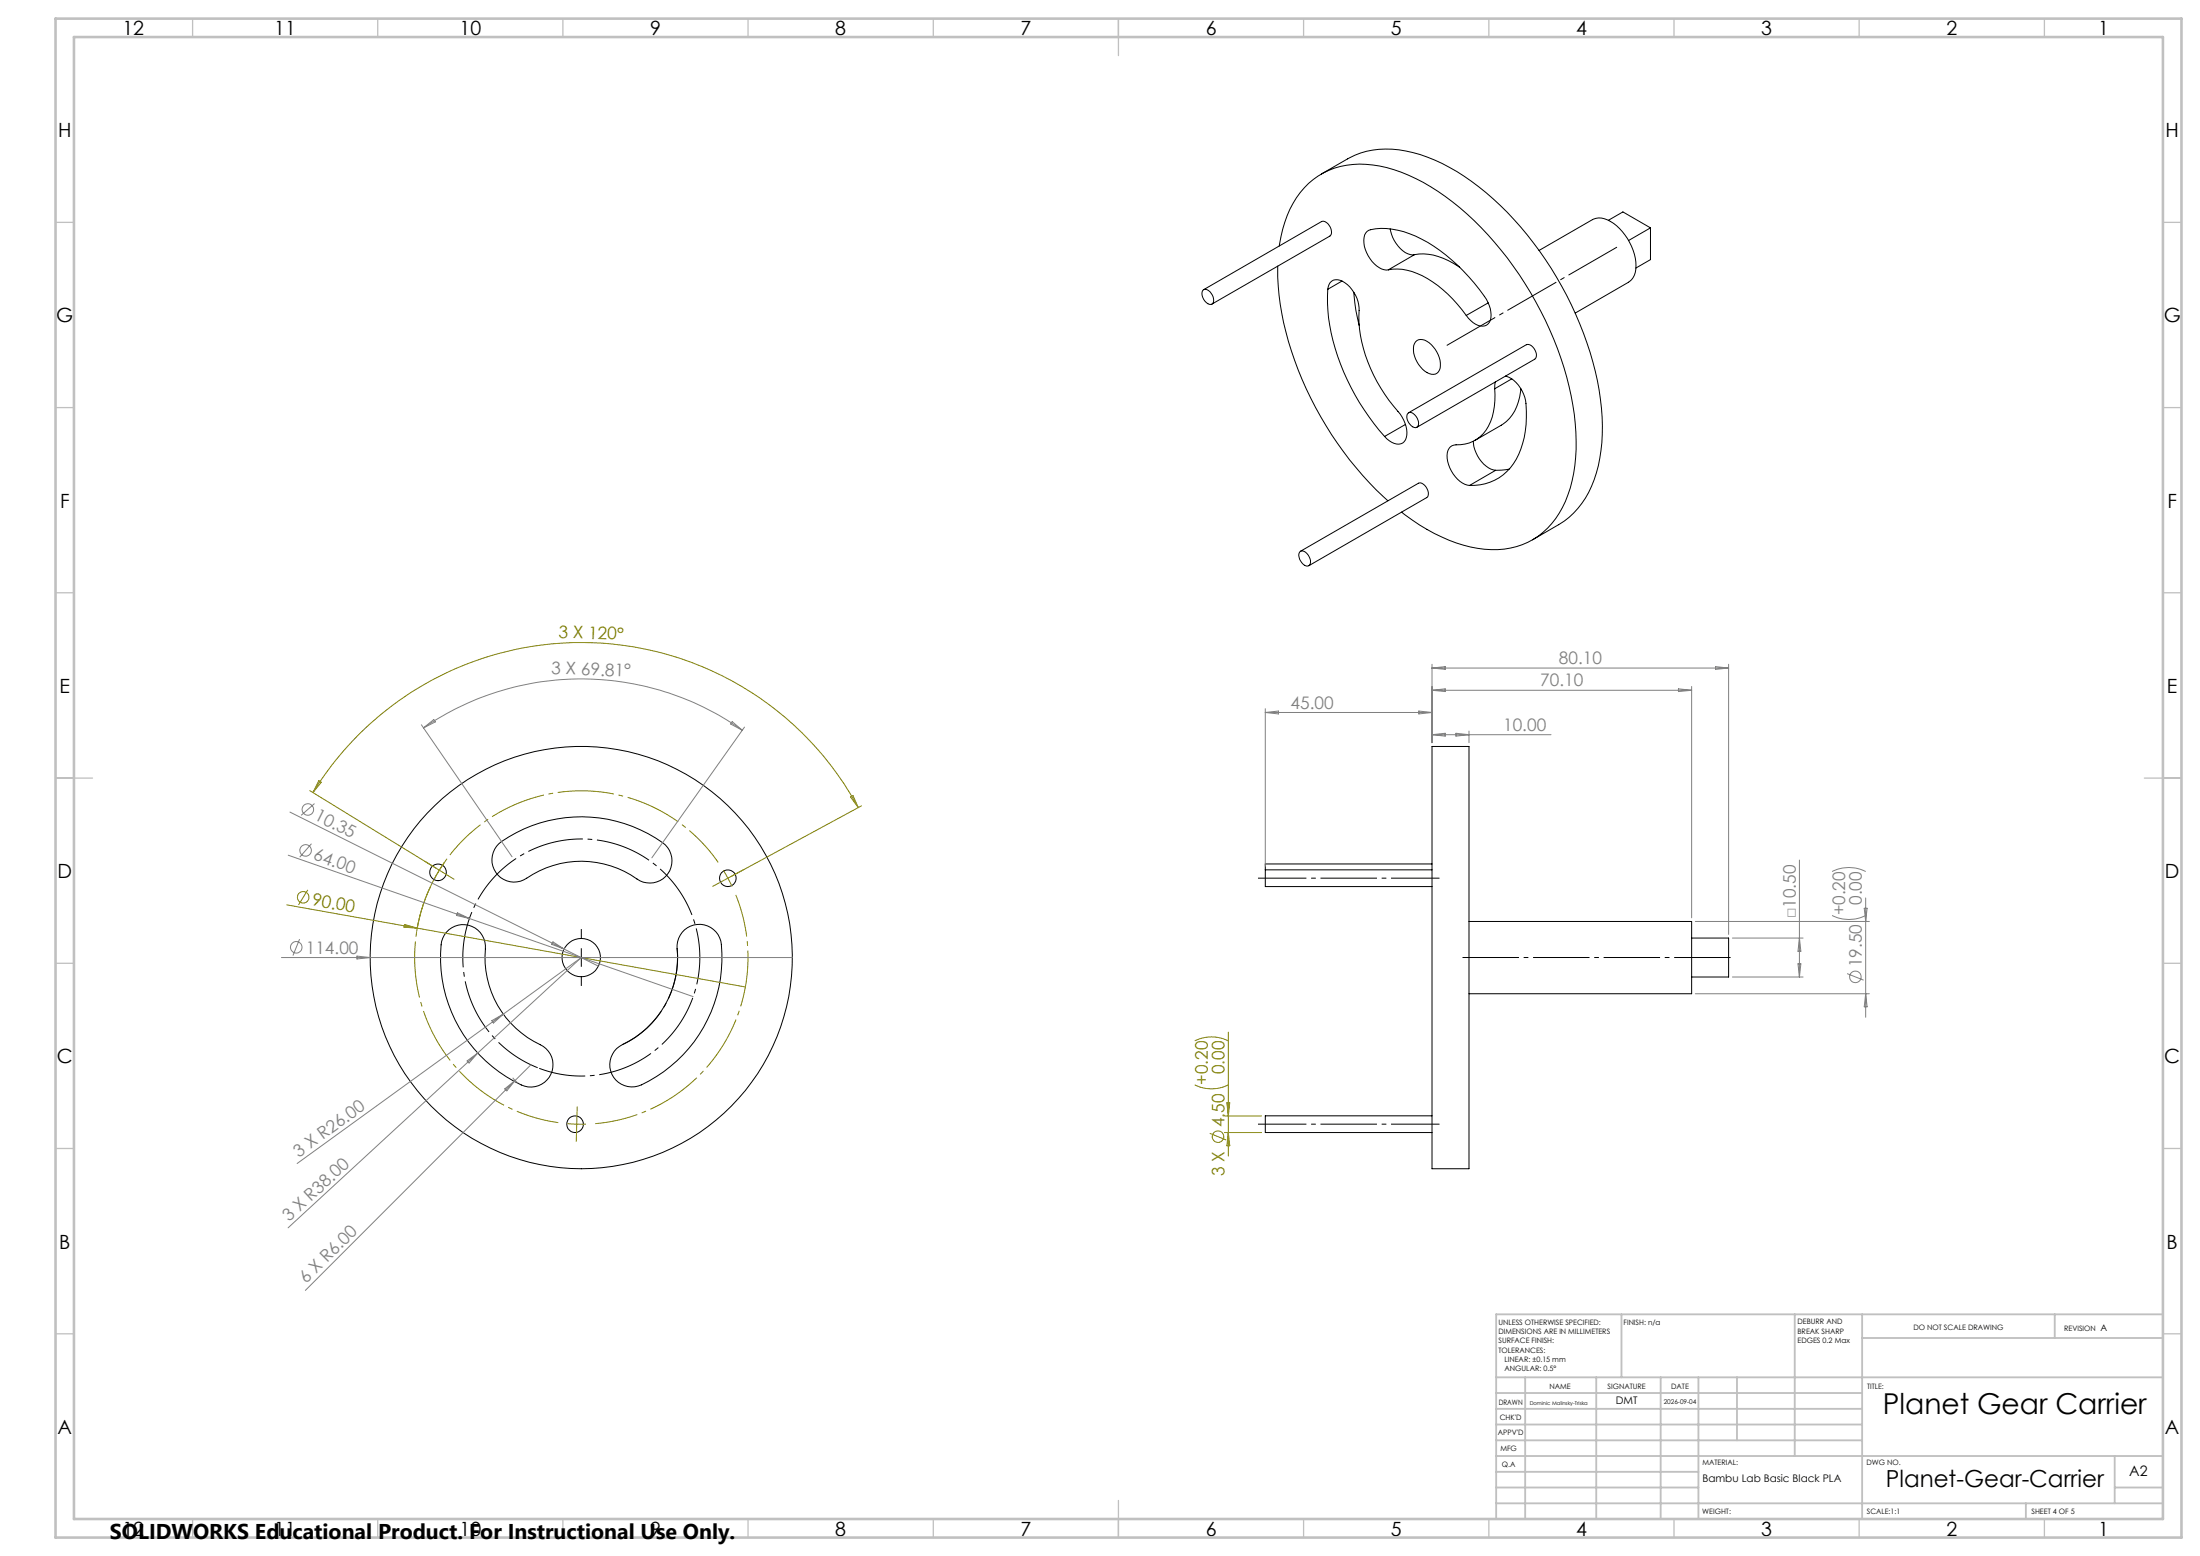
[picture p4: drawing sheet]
<svg xmlns="http://www.w3.org/2000/svg" width="594mm" height="420mm" viewBox="0 0 594 420" stroke-linecap="round" stroke-linejoin="round" font-family="sans-serif">
<g fill="none" stroke="#000" stroke-width=".27">
<path d="M356.8 47l7.1-4.1a22.9 22.9 0 0 1 17.6-1.7 54.6 54.6 0 0 1 23.6 14.3 93 93 0 0 1 27 52.3 43.4 43.4 0 0 1-3.2 25.1 21.3 21.3 0 0 1-8.1 8.7l-7 4.1M434.3 59.5l3.9-2.3 7.4 4.3M324.9 78.3a2.23 2.23 0 0 1 2.7 1.9 1.22 1.22 0 0 1 .1 1.3 1.22 1.22 0 0 1-1.2 .6 2.89 2.89 0 0 1-1.6-3.8zM325 78.2l31.8-18.4a2.44 2.44 0 0 1 2.7 2.5 1.32 1.32 0 0 1-.4 1.4l-31.9 18.4M345 71.8a80.6 80.6 0 0 0 11.6 40.7 89.9 89.9 0 0 0 18.1 22.7M345.4 66.4a26.9 26.9 0 0 1 9.2-17.9 22.5 22.5 0 0 1 19.8-3.3 56.7 56.7 0 0 1 25.5 16.2 93.7 93.7 0 0 1 25.2 50.4 46 46 0 0 1-2.4 23.5 20.7 20.7 0 0 1-23.7 12.7 46.4 46.4 0 0 1-20.6-9.8M358.5 78.1a2.51 2.51 0 0 1 1.3-2.3 2.51 2.51 0 0 1 2.6 .1 9.3 9.3 0 0 1 4.5 9.5 41.1 41.1 0 0 0 11.1 26.3 7.7 7.7 0 0 1 1.5 7 2.76 2.76 0 0 1-4.4 .3l-1.3-1.2M358.5 78.1a53.3 53.3 0 0 0 8.5 30.5l3.9 5.7 2.9 3.5M362.3 75.9l-3.8 2.2M365.5 78.9l.6 4.8 .9 4.1M374.9 72.8a6 6 0 0 1-5.5-3.8 6.5 6.5 0 0 1-.7-6.1 2.97 2.97 0 0 1 2.7-1.1 24 24 0 0 1 15.7 4.6 50.8 50.8 0 0 1 14.6 15.2 5.5 5.5 0 0 1 .1 5.8 3.4 3.4 0 0 1-4.7-.9l-1.2-1.4M374.9 72.8a15.7 15.7 0 0 1 11.9 3.3l4.1 3.3 2.6 2.7 2.4 3"/>
<path d="M375.4 61.8a8.9 8.9 0 0 0 5.3 6.9h1.2M381.9 68.7a16.7 16.7 0 0 1 12.2 3.5M381.9 68.7l-7 4.1M415.5 67.6l14.5-8.3a5.2 5.2 0 0 1 5.7 1 14.5 14.5 0 0 1 5.8 13.2 4.2 4.2 0 0 1-1.8 2.7l-14.4 8.3M445.6 61.5l-5.9 3.4M445.6 61.5v8.6l-3.9 2.2M382.2 92.3a2.55 2.55 0 0 1 3.7 .2 7.3 7.3 0 0 1 2.7 7.5 2.11 2.11 0 0 1-3.3 .6 7.2 7.2 0 0 1-3.4-7.9zM401.8 81.8l-5.9 3.3M379.5 114.6l-5.7 3.2M380.2 111.5a1.63 1.63 0 0 1 2.2 .9l.5 1a1.21 1.21 0 0 1 .1 1.4 1.21 1.21 0 0 1-1.2 .6 3.1 3.1 0 0 1-1.8-3.6zM380.3 111.4l31.8-18.4a2.7 2.7 0 0 1 2.7 3.4l-.4 .6-31.8 18.3M397.8 119.1a8.7 8.7 0 0 0 5.4 7.7l.6 .1"/>
<path d="M403.6 104.9a16.9 16.9 0 0 1-3.1 12.1 9.8 9.8 0 0 1-7.9 3.1 2.85 2.85 0 0 0-1.9 3.6 8.9 8.9 0 0 0 5.4 7.2l.7 .1M403.8 103.1l-.2 1.8M406.5 101.5a8.9 8.9 0 0 1 5.6 9.4 23.2 23.2 0 0 1-4.3 15.4 13.5 13.5 0 0 1-11 4.7M408.2 102.3l-4.6 2.6M410.6 104.9a11.9 11.9 0 0 1-5.3 9.9l-7 4.1M403.8 126.9l-7 4.1M407.5 126.6l-3.7 .3M351 148.9a2.21 2.21 0 0 1 2.7 1.9l.1 .5a1.12 1.12 0 0 1-.5 1.4 1.12 1.12 0 0 1-1.4-.4 2.74 2.74 0 0 1-.9-3.4zM351.2 148.8l31.8-18.4a2.33 2.33 0 0 1 2.5 2l.2 .5a1.31 1.31 0 0 1-.5 1.4l-31.8 18.4M386.6 201.5h10v114h-10zM134.7 227.7a37.7 37.7 0 0 1 44.9 .4 6 6 0 0 1 .5 8.1 6 6 0 0 1-8.1 1.1 26.2 26.2 0 0 0-30.6 .2 6 6 0 0 1-7.5-2 6 6 0 0 1 .8-7.8zM341.6 234.8v4.5h45"/>
<path d="M341.6 234.8h45M386.6 233.2h-45v1.6M121.2 250.9a6 6 0 0 1 6.7-.6 6 6 0 0 1 3.2 5.8 26.1 26.1 0 0 0 15.6 26.4 6 6 0 0 1 1.8 7.9 6 6 0 0 1-7.7 2.5 37.9 37.9 0 0 1-21.6-38.8 6 6 0 0 1 2-3.2zM184.8 251a6 6 0 0 1 10 3.9 37.8 37.8 0 0 1-22.5 38.2 6 6 0 0 1-7.3-3.6 6 6 0 0 1 3.1-7.5 26.2 26.2 0 0 0 14.7-26.9 6.2 6.2 0 0 1 2-4.1zM396.6 248.7h60.1v19.5h-60.1M456.7 253.2h10v10.5h-10M386.6 301.2h-45v4.5h45"/>
<circle cx="118.3" cy="235.5" r="2.26"/>
<circle cx="196.5" cy="237.1" r="2.26"/>
<circle cx="156.9" cy="258.5" r="57"/>
<circle cx="156.9" cy="258.5" r="5.2"/>
<circle cx="155.3" cy="303.4" r="2.26"/>
</g>
<g fill="none" stroke="#808000" stroke-width=".27">
<path d="M83.6 213.4l34.2 21M84.5 213.9a85.1 85.1 0 0 1 147.2 4.1M86.1 210.7l.6 .5-2.2 2.7zM229.6 215.1l.7-.4 1.4 3.3zM232.6 217.5l-35.2 19.1M120.7 231.8a45.4 45.4 0 0 0-8.2 19.7M77.4 244.2l35.2 6.3M83.1 240.2l-2.5 4M109.2 249.5l3.4 1-3.5-.2zM112.6 250.5l88.6 15.9M331.6 278.6v33.4M322.6 292.8a9.9 9.9 0 0 0 9 0"/>
<path d="M322.6 280.9a10.2 10.2 0 0 1 9 0M331.3 297.7h.7l-.4 3.5zM326.6 305.9l4.5 1.8M330.6 305.7h10M330.6 301.2h10M331.6 305.7l.4 3.6h-.7z"/>
<circle cx="81.9" cy="242.2" r="1.56"/>
<circle cx="328.8" cy="306.8" r="1.55"/>
</g>
<g fill="none" stroke="#808080" stroke-width=".27">
<path d="M386.6 179.3v21.2M463.2 179.9l3.5 .4-3.5 .4zM466.7 179.3v72.9M113.8 195.6l24.5 35.7M114.3 196.5a75.1 75.1 0 0 1 86.1 .6M114.3 196.5l2.8-2.3 .4 .7zM197.7 194.8l2.7 2.3-3.1-1.7zM201 196.3l-25 35.2M341.6 192.3l3.6-.4v.8zM341.6 191.3v42.5M341.6 192.3h45M383.1 191.9l3.5 .4-3.5 .4z"/>
<path d="M386.6 198.3h32.2M386.6 198.3l3.6-.4v.8zM386.6 180.3l3.6-.4v.8zM386.6 186.3l3.6-.4v.8zM386.6 186.3h70.1M386.6 180.3h80.1M393.1 197.9l3.5 .4-3.5 .4zM396.6 197.3v3.2M453.2 185.9l3.5 .4-3.5 .4zM456.7 185.3v62.4M78.3 219.2l74 37M84.9 216.9l-3.6 3.2"/>
<path d="M77.8 230.8l109.3 38.2M84.1 227.7l-3.2 3.7M485.8 232.1v31.6M494.7 235.2a9.9 9.9 0 0 1 9 0M76 258.5h137.9M80.9 253.5l-1.8 4.4M96.4 258.1l3.5 .4-3.5 .4zM123.5 246.4l3.2 1.5-3.4-.8zM149.3 254.2l3 2-3.4-1.3zM152.3 256.2l9.3 4.6M457.7 248.7h47M467.7 253.2h19.1"/>
<path d="M485.8 253.2l.4 3.6h-.7zM494.7 247.1a9.9 9.9 0 0 0 9 0M503.3 245.2h.8l-.4 3.5zM503.7 242.4v32.2M132.8 275.5l3.1-1.8-2.7 2.4zM135.9 273.7l-55.7 40.4M135.9 273.7l21.1-15.2-79.2 72.9M457.7 268.2h47M467.7 263.7h19.1M485.5 260.2h.7l-.4 3.5zM498.7 262.8l4.5 1.8M503.7 268.2l.4 3.6h-.8z"/>
<path d="M126.1 286.4l2.9-2.2-2.4 2.7zM136.3 293.9l2.8-2.2-2.3 2.7zM138.4 290.9l1.5 1.5M139.1 291.7l-56.7 56.6M143.3 287.4l-4.2 4.3"/>
<circle cx="83.1" cy="218.5" r="1.56"/>
<circle cx="82.5" cy="229.6" r="1.57"/>
<circle cx="80" cy="255.7" r="1.55"/>
<circle cx="501" cy="263.7" r="1.56"/>
</g>
<path d="M168.1 282a26 26 0 0 0 14.7-26" fill="none" stroke="#000" stroke-width=".27" stroke-dasharray="15.2 1.3 1.3 1.3" stroke-dashoffset="1.3" stroke-linecap="butt"/>
<path d="M145.6 288.4a32 32 0 0 0 43.1-34.4 32 32 0 0 0-50.8-21.2 32 32 0 0 0 5.7 54.7l1.6 .7" fill="none" stroke="#000" stroke-width=".27" stroke-dasharray="15.2 1.3 1.3 1.3" stroke-dashoffset="2.6" stroke-linecap="butt"/>
<g fill="none" stroke="#808000" stroke-width=".27" stroke-dasharray="15.2 1.3 1.3 1.3" stroke-linecap="butt">
<path d="M116.5 233.6l-1.9-1.2M118.6 234.9l-1.2 2.2M118.6 234.9l1.4-2.1M118.6 234.9l-2.1-1.3M118.6 234.9l2.1 1.3M120.7 236.2l2 1.2M194.3 238.2l-1.9 1.1M196.5 237l-1.2-2.1M196.5 237l1.2 2.3M196.5 237l2.2-1.2M196.5 237l-2.2 1.2M198.7 235.8l2-1"/>
<path d="M155.6 305.9v2.3M155.7 303.4h2.5M155.7 303.4l-2.5-.1M155.7 303.4l-.1 2.5M155.7 303.4l.1-2.5M155.8 300.9v-2.2"/>
</g>
<path d="M116.2 239.3a45 45 0 0 0 34.5 63.7M193.9 232.8a45 45 0 0 0-72.4-2M160.7 303.3a45 45 0 0 0 38-61.7" fill="none" stroke="#808000" stroke-width=".27" stroke-dasharray="15.2 1.3 1.3 1.3" stroke-dashoffset="3.6" stroke-linecap="butt"/>
<path d="M394.7 258.5h72.8" fill="none" stroke="#000" stroke-width=".27" stroke-dasharray="15.2 1.3 1.3 1.3" stroke-dashoffset="-.2" stroke-linecap="butt"/>
<path d="M339.7 237h49M388.7 303.4h-49" fill="none" stroke="#000" stroke-width=".27" stroke-dasharray="15.2 1.3 1.3 1.3" stroke-dashoffset="2.2" stroke-linecap="butt"/>
<path d="M390.6 93.2l46-26.5" fill="none" stroke="#000" stroke-width=".27" stroke-dasharray="15.2 1.3 1.3 1.3" stroke-dashoffset=".1" stroke-linecap="butt"/>
<path d="M152 258.5h-2.7M157 258.5v-2.5M157 258.5h-2.5M157 258.5v2.5M157 258.5h2.5M157 253.5v-2.7M162 258.5h2.6M157 263.5v2.6" fill="none" stroke="#000" stroke-width=".27" stroke-dasharray="15.2 1.3 1.3 1.3" stroke-linecap="butt"/>
<g fill="none" stroke="#c0c0c0" stroke-width=".35">
<path d="M52 5v5M102 5v5M152 5v5M202 5v5M252 5v5M302 5v10M352 5v5M402 5v5M452 5v5M502 5v5M552 5v5M15 60h5"/>
<path d="M584 60h5M15 110h5M584 110h5M15 160h5M584 160h5M15 210h10M579 210h10M15 260h5M584 260h5M15 310h5M584 310h5M15 360h5"/>
<path d="M584 360h5M52 410v5M102 410v5M152 410v5M202 410v5M252 410v5M302 405v10M352 410v5M402 410v5M452 410v5M502 410v5M552 410v5"/>
</g>
<g fill="none" stroke="#c0c0c0" stroke-width=".5">
<path d="M437.8 354.8v17M484.6 354.8v38.2M502.8 354.8v55.2M554.8 354.8v6.4M584 354.8h-180v55.2M404 371.8h180M404 376h98.8M411.8 371.8v38.2M431 371.8v38.2M448.4 371.8v38.2M458.6 371.8v38.2M469 371.8v17"/>
<path d="M502.8 361.2h81.2M404 388.8h98.8M404 384.5h98.8M404 380.3h98.8M404 397.3h54.6M404 393h180M571 393v12.8M404 405.8h180M404 401.5h54.6M547 405.8v4.2M571 401.5h13"/>
</g>
<path d="M15 5h574v410h-574zM20 10h564v400h-564z" fill="none" stroke="#c0c0c0" stroke-width=".7"/>
<text font-size="7.8" x="508.4" y="381.6">Planet Gear Carrier</text>
<text font-size="6.3" x="509.2" y="401.4">Planet-Gear-Carrier</text>
<text font-size="5.8" x="29.7" y="415.3">SOLIDWORKS Educational Product. For Instructional Use Only.</text>
<g font-size="5.3">
<text x="33.1" y="9.5">12</text>
<text x="74.1" y="9.5">11</text>
<text x="124.1" y="9.5">10</text>
<text x="175.5" y="9.5">9</text>
<text x="225.5" y="9.5">8</text>
<text x="275.5" y="9.5">7</text>
<text x="325.5" y="9.5">6</text>
<text x="375.5" y="9.5">5</text>
<text x="425.5" y="9.5">4</text>
<text x="475.5" y="9.5">3</text>
<text x="525.5" y="9.5">2</text>
<text x="566.5" y="9.5">1</text>
<text x="15.7" y="37">H</text>
<text x="584.7" y="37">H</text>
<text x="15.2" y="87">G</text>
<text x="584.2" y="87">G</text>
<text x="16.2" y="137">F</text>
<text x="585.2" y="137">F</text>
<text x="16.1" y="187">E</text>
<text x="585.1" y="187">E</text>
<text x="15.5" y="237">D</text>
<text x="584.5" y="237">D</text>
<text x="15.4" y="287">C</text>
<text x="584.4" y="287">C</text>
<text x="16" y="337">B</text>
<text x="585" y="337">B</text>
<text x="15.5" y="387">A</text>
<text x="584.5" y="387">A</text>
<text x="33.1" y="414.5">12</text>
<text x="74.1" y="414.5">11</text>
<text x="124.1" y="414.5">10</text>
<text x="175.5" y="414.5">9</text>
<text x="225.5" y="414.5">8</text>
<text x="275.5" y="414.5">7</text>
<text x="325.5" y="414.5">6</text>
<text x="375.5" y="414.5">5</text>
<text x="425.5" y="414.5">4</text>
<text x="475.5" y="414.5">3</text>
<text x="525.5" y="414.5">2</text>
<text x="566.5" y="414.5">1</text>
</g>
<g font-size="4.7" fill="#808000">
<text x="150.8" y="172.2" transform="rotate(2 150.8 172.2)">3 X 120°</text>
<text x="84.1" y="244.3" transform="rotate(10 84.1 244.3)">90.00</text>
<text x="326.1" y="292.8" transform="rotate(-90 326.1 292.8)">+0.20</text>
<text x="330.6" y="290" transform="rotate(-90 330.6 290)">0.00</text>
<text x="330.6" y="304.2" transform="rotate(-90 330.6 304.2)">4.50</text>
<text x="330.6" y="317.5" transform="rotate(-90 330.6 317.5)">3 X</text>
</g>
<g font-size="4.7" fill="#808080">
<text x="420.9" y="179.3">80.10</text>
<text x="148.8" y="181.9" transform="rotate(2 148.8 181.9)">3 X 69.81°</text>
<text x="415.9" y="185.3">70.10</text>
<text x="348.5" y="191.3">45.00</text>
<text x="405.9" y="197.3">10.00</text>
<text x="84.7" y="221.2" transform="rotate(27 84.7 221.2)">10.35</text>
<text x="84.4" y="232" transform="rotate(19 84.4 232)">64.00</text>
<text x="502.7" y="244.3" transform="rotate(-90 502.7 244.3)">0.00</text>
<text x="484.9" y="247.9" transform="rotate(-90 484.9 247.9)">□10.50</text>
<text x="498.2" y="247.1" transform="rotate(-90 498.2 247.1)">+0.20</text>
<text x="82.6" y="257.4">114.00</text>
<text x="502.7" y="261.1" transform="rotate(-90 502.7 261.1)">19.50</text>
<text x="80.7" y="312.5" transform="rotate(-36 80.7 312.5)">3 X R26.00</text>
<text x="78.1" y="329.8" transform="rotate(-43 78.1 329.8)">3 X R38.00</text>
<text x="82.6" y="346.7" transform="rotate(-45 82.6 346.7)">6 X R6.00</text>
</g>
<text font-size="3.9" x="574.9" y="398.5">A2</text>
<g font-size="2.8">
<text x="436.3" y="379">DMT</text>
<text x="459.6" y="400.1">Bambu Lab Basic Black PLA</text>
</g>
<text font-size="2.5" x="567.1" y="359.2">A</text>
<g font-size="2">
<text x="404.6" y="357.6">UNLESS OTHERWISE SPECIFIED:</text>
<text x="438.4" y="357.6">FINISH: n/a</text>
<text x="485.3" y="357.5">DEBURR AND</text>
<text x="485.3" y="360">BREAK SHARP</text>
<text x="516.6" y="359">DO NOT SCALE DRAWING</text>
<text x="557.3" y="359.2">REVISION</text>
<text x="404.6" y="360.1">DIMENSIONS ARE IN MILLIMETERS</text>
<text x="404.6" y="362.6">SURFACE FINISH:</text>
<text x="404.6" y="365.1">TOLERANCES:</text>
<text x="485.3" y="362.5">EDGES 0.2 Max</text>
<text x="406.2" y="367.6">LINEAR: ±0.15 mm</text>
<text x="406.2" y="370.1">ANGULAR: 0.5°</text>
<text x="418.3" y="375">NAME</text>
<text x="434" y="374.9">SIGNATURE</text>
<text x="451.2" y="374.9">DATE</text>
<text x="504.1" y="374.9">TITLE:</text>
<text x="404.6" y="379.1">DRAWN</text>
<text x="404.9" y="383.3">CHK'D</text>
<text x="404.4" y="387.4">APPV'D</text>
<text x="405.1" y="391.8">MFG</text>
<text x="405.5" y="396">Q.A</text>
<text x="459.6" y="395.5">MATERIAL:</text>
<text x="504" y="395.5">DWG NO.</text>
<text x="459.6" y="408.5">WEIGHT:</text>
<text x="504.1" y="408.6">SCALE:1:1</text>
<text x="548.5" y="408.6">SHEET 4 OF 5</text>
</g>
<text font-size="1.8" x="449.2" y="379">2026-09-04</text>
<text font-size="1.4" x="413" y="379.1">Dominic Malinsky-Triska</text>
</svg>
